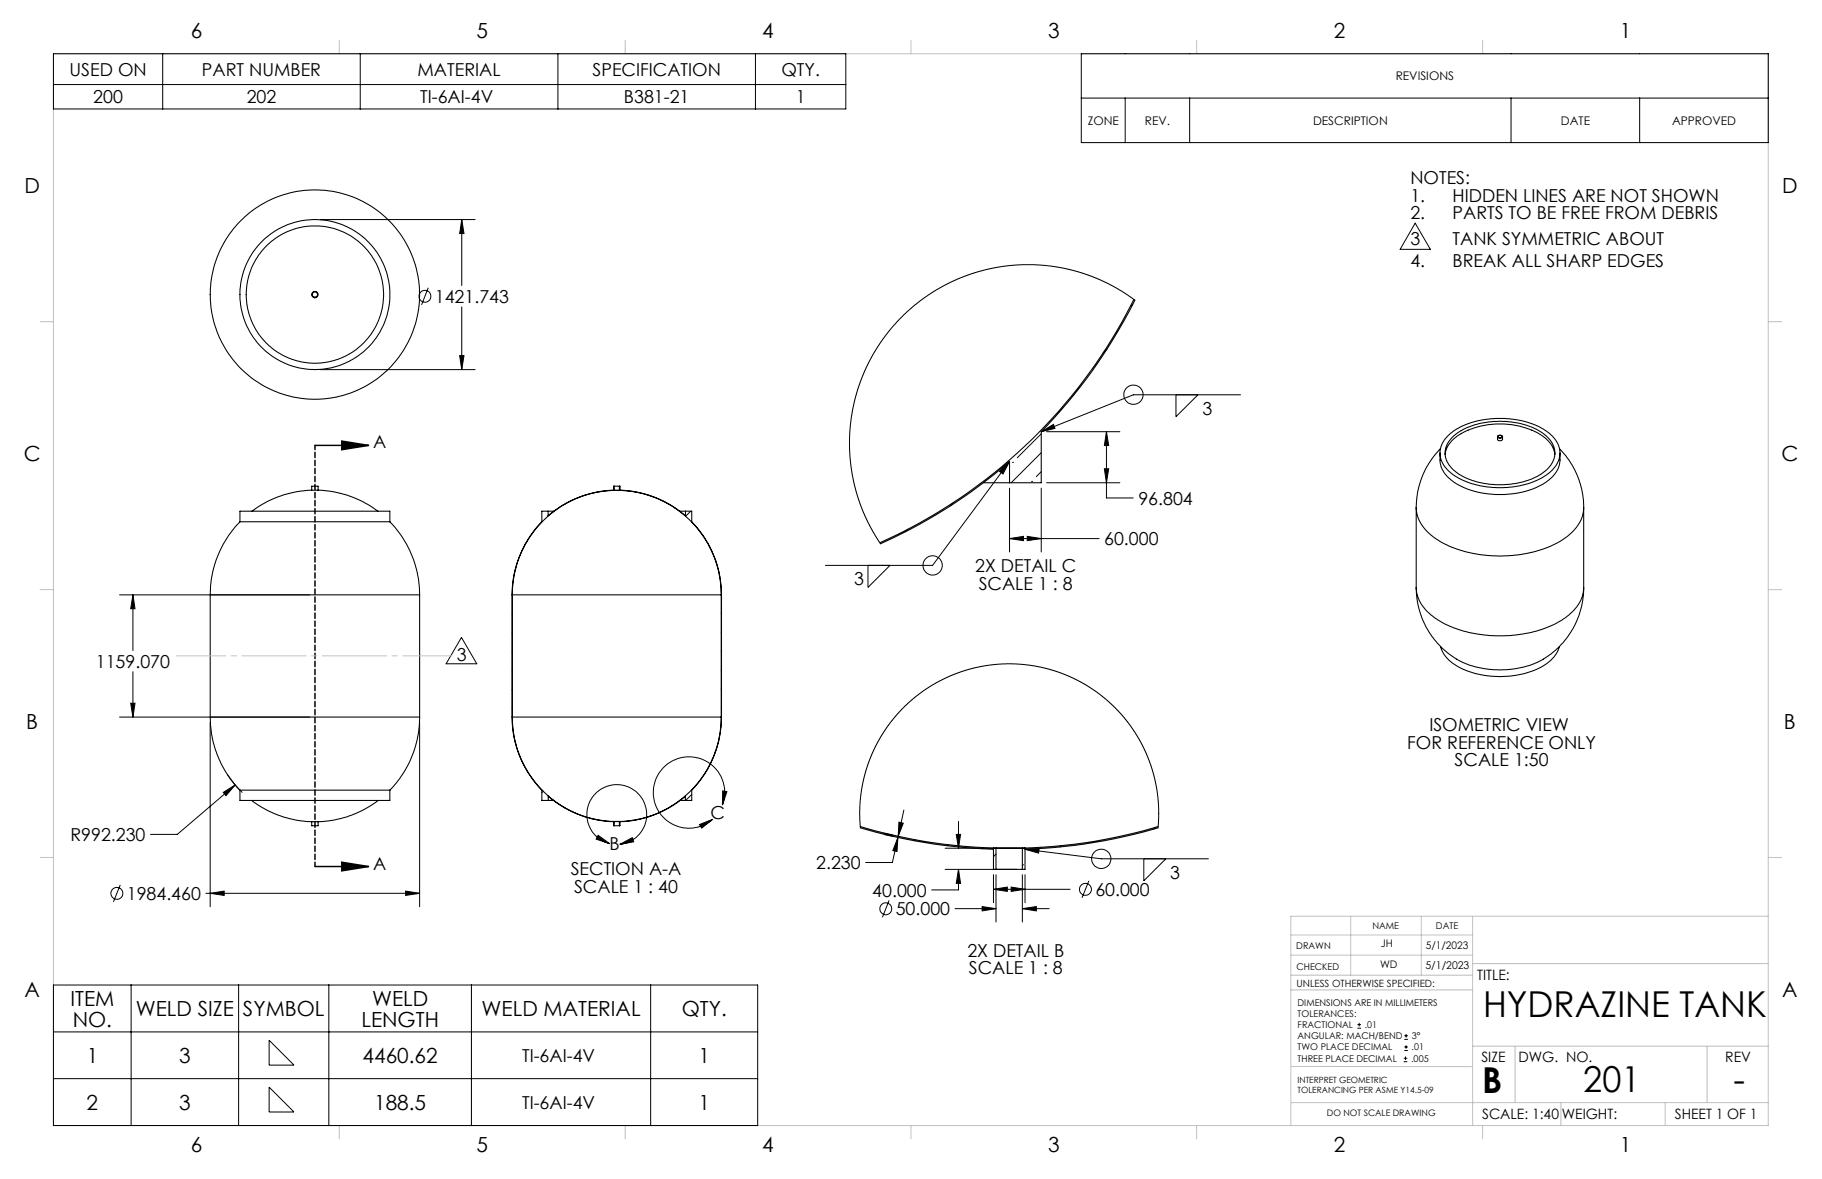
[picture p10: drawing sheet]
<svg xmlns="http://www.w3.org/2000/svg" width="432mm" height="279mm" viewBox="0 0 432 279" stroke-linecap="round" stroke-linejoin="round" font-family="sans-serif">
<g fill="none" stroke="#c0c0c0" stroke-width=".24">
<path d="M12.7 12.7h406.4v254h-406.4zM80.4 9.6v3.1M148.2 9.6v3.1M215.9 9.5v3.2M283.6 9.6v3.1M351.4 9.6v3.1M9.5 76.2h3.2M419.1 76.2h3.2M9.5 139.7h3.2M419.1 139.7h3.2M9.5 203.2h3.2M320.1 217.1v14"/>
<path d="M336.8 217.1v14M349 217.1v49.6M419.1 217.1h-113.2v49.6M419.1 203.2h3.2M305.9 231.1h43.1M305.9 226.3h43.1M305.9 221.6h43.1M305.9 234.6h43.1M349 228.4h70.1M306 252.7l43 .1M349 247.9h70.1M359.1 247.9v13.4"/>
<path d="M404.6 247.9v13.4M80.4 266.7v3.2M148.2 266.7v3.2M215.9 266.7v3.2M283.6 266.7v3.2M306 261.3h113.1M351.4 266.7v3.2M369.9 261.3v5.4M394.6 261.3v5.4"/>
</g>
<g fill="none" stroke="#000" stroke-width=".25">
<path d="M268.7 71a123.5 123.5 0 0 1-60.2 57.6M269 71.1a124.5 124.5 0 0 1-22.2 31.2v12.1h-7.5M73.9 116.2a25.3 25.3 0 0 0-14.2 4.9M73.9 116.2h1.5M73.9 116.2v-1h1.5v1M75.4 116.2a25 25 0 0 1 14.2 4.9M145.4 116.2h.1M145.4 116.2a24.8 24.8 0 0 0-24 24.8M145.4 116.2a24.8 24.8 0 0 0-15.5 6v-1.1M145.4 116.2h1.5M145.4 116.2h.2M145.6 116.2h1.2"/>
<path d="M145.6 115.2h1.2M145.6 115.2h-.2v1M145.6 115.2v1M146.8 115.2h.1v1M146.8 116.2h.1M146.8 115.2v1M146.9 116.2a24.8 24.8 0 0 1 24 24.8M146.9 116.2a24.8 24.8 0 0 1 15.6 6v-1.1M146.9 116.2h.1M233.1 114.4h6.2M239.3 114.4v-5a123.4 123.4 0 0 1-30.6 19.5M341.3 107.4v1.6a6.9 6.9 0 0 0 4.1 5.8 22 22 0 0 0 20.9-.5 6.8 6.8 0 0 0 3.4-5.3v-1.6"/>
<path d="M341.4 106.3a19.9 19.9 0 0 0-5.8 14M342.5 107.7a7.6 7.6 0 0 1 5.1-5.6 19.2 19.2 0 0 1 18.6 1.7 5.5 5.5 0 0 1 2.3 3.9M343 103.4a18.2 18.2 0 0 1 13.2-4.2h.4a16.9 16.9 0 0 1 11.6 4.4 5.4 5.4 0 0 1-.8 8.2 19.6 19.6 0 0 1-14.5 3.6 15 15 0 0 1-10.6-4.9 5.3 5.3 0 0 1 .7-7.1zM344 103.8a16.9 16.9 0 0 1 13.5-3.9 14 14 0 0 1 10 4.6 5.1 5.1 0 0 1-1.7 7.4 19.3 19.3 0 0 1-15 2.5 10.9 10.9 0 0 1-7.9-5.1 4.8 4.8 0 0 1 1.1-5.5zM354.9 103.5v.7l.5 .3 .7-.3v-.7M355 103.3l.6-.1a.37 .37 0 0 1 .5 .4 .37 .37 0 0 1-.6 .2h-.1a.34 .34 0 0 1-.4-.1 .34 .34 0 0 1 0-.4zM355.1 103.3l.5-.1a.33 .33 0 0 1 .4 .4 .33 .33 0 0 1-.5 .2h-.1a.29 .29 0 0 1-.3-.2 .29 .29 0 0 1 0-.3zM369.6 106.3a20 20 0 0 1 5.7 14M56.9 123.6a25.1 25.1 0 0 0-7.1 17.4M56.9 123.6h35.5M56.9 123.6v-2.5h35.5v2.5M92.4 123.6a25.1 25.1 0 0 1 7 17.4"/>
<path d="M129.9 121.1h-1.5v2.5a25.1 25.1 0 0 0-7 17.4v28.9a25 25 0 0 0 7 17.4v2.4h1.5M129.9 121.1h1.3M161.1 121.1h1.4M162.5 121.1h1.4v2.5a25.1 25.1 0 0 1 7.1 17.4v28.9a25 25 0 0 1-7.1 17.4v2.4h-1.5M335.6 139.2a19.4 19.4 0 0 0 22.1 19.4 19.3 19.3 0 0 0 17.6-19.4M335.6 120.3a9.4 9.4 0 0 0 5.1 7.7 30.1 30.1 0 0 0 21.4 3.1 18.6 18.6 0 0 0 11.7-6.4l1.1-2 .4-2.4M335.6 139.2a9.1 9.1 0 0 0 4.8 7.4 29 29 0 0 0 19.2 3.8 21.9 21.9 0 0 0 13.6-6 7.7 7.7 0 0 0 2.1-5.2M335.6 120.3v18.9M375.3 120.3v18.9M49.8 141h49.6M49.8 141v28.9M99.4 141v28.9"/>
<path d="M121.4 141h49.5M121.4 141v28.9M170.9 141v28.9M341.4 153.2a8.8 8.8 0 0 0 5.7 5.6 21.9 21.9 0 0 0 19.4-1.5 7.5 7.5 0 0 0 3.1-4.1M49.8 169.9a25 25 0 0 0 7.1 17.4M49.8 169.9h49.6M99.4 169.9a25 25 0 0 1-7 17.4M121.4 169.9a24.7 24.7 0 0 0 24 24.8M121.4 169.9h49.5M170.9 169.9a24.7 24.7 0 0 1-24 24.8M56.9 187.3h35.5M56.9 187.3v2.4h35.5v-2.4"/>
<path d="M59.6 189.7a24.7 24.7 0 0 0 14.3 5M73.9 194.7h1.5M73.9 194.7v1h1.5v-1M89.6 189.7a24.7 24.7 0 0 1-14.2 5M129.9 189.7v-1a24.8 24.8 0 0 0 15.5 6M129.9 189.7h1.3M145.4 194.7h1.5M145.4 194.7v1h.2M145.4 194.7h.2M145.6 195.7h1.2M145.6 194.7h1.2M145.6 194.7v1"/>
<path d="M146.8 194.7h.1M146.8 194.7v1M146.9 194.7v1h-.1M161.2 189.7h1.2M162.4 189.7v-1a24.8 24.8 0 0 1-15.5 6M203.9 195.9a121.5 121.5 0 0 0 31.5 5.1M203.9 196.2a126.4 126.4 0 0 0 31.5 5.1v4.7h.6M274.5 195.9a120.9 120.9 0 0 1-31.6 5.1M274.5 196.2a127.1 127.1 0 0 1-31.6 5.1v4.7h-.6M235.4 201h7.5M235.4 201h.6M236 206h6.3"/>
<path d="M236 201h6.3M236 201v5M242.3 201v5M242.9 201h-.6"/>
<circle cx="74.6" cy="69.8" r="24.8"/>
<circle cx="74.6" cy="69.8" r="16.3"/>
<circle cx="74.6" cy="69.8" r=".74"/>
<circle cx="74.6" cy="69.8" r="17.8"/>
<circle cx="74.6" cy="69.8" r=".62"/>
</g>
<g fill="none" stroke="#000" stroke-width=".24">
<path d="M12.7 12.7h187.7v13.1h-187.7zM38.6 12.7v13.1M85.4 12.7v13.1M132.2 12.7v13.1M179 12.7v13.1M256.3 12.7h162.8v21.1h-162.8zM12.7 20h187.7M256.3 23.2h162.8M266.7 23.2v10.6M281.9 23.2v10.6M358.1 23.2v10.6M388.6 23.2v10.6"/>
<path d="M75.9 52h36.7M109.4 52l.6 3.4h-1.1zM109.4 52v15.7M335.4 52.9l3.6 6.2h-7.2zM101.5 68.2l-1.6 4M109.4 72.7v14.9M268.4 72.1l-.4 .4M269 71.1l-3.3-2.2-3.9-2.1-3-1.3-3.4-1.1-4.1-1-3.5-.5-2.7-.2-4.3 .1-3.3 .3-3.9 .8-3.5 1-4 1.6-3.1 1.6-3.1 1.9-3.2 2.3-3 2.7-2.2 2.4-2.3 3-2.3 3.6-1.6 3.1-1.3 2.9-1.1 3.6-.9 3.8-.5 3.8-.2 2.3 .2 5.3 .4 3.3 .8 3.6 1.1 3.5 1.2 3.1 1.8 3.6 1.9 3M75.9 87.6h36.7M108.9 84.3h1.1l-.6 3.3zM262.4 82.7l-1 1M278.7 93.6v5.1l5.2-5.1"/>
<path d="M294 93.6h-25.4l-21.8 8.7M134.1 119.3l-.1 .1M141.3 116.7h-.1M146.9 115.5l-.1 .1M154 117.4h-.1M157.1 118.7h.1M226.1 119l-1 1M239.3 109.4l-1.6 2.9-.8-.6zM239.3 115.7v15.1M239.3 109.4l-18.3 24.6h-25.4M240 109.6h.1M244.5 114.1h.1"/>
<path d="M246.7 102.9l-5.6 5.6M246.8 115.7v15.1M246.8 102.3l2.9-1.7 .3 .9zM246.8 107.3l-7.2 7.1M246.8 111.8l-1.2 1.2M248 102.3h17.4M248 114.4h17.4M261.7 111.1h1l-.5 3.3zM262.2 102.3l.5 3.3h-1zM262.2 102.3v15.7h6.4M124.6 128.8l-.1 .1M160 120.4h-.1"/>
<path d="M163.7 121.1l-1.2 1.2M164.8 124.6h-.1M166.7 127.1h.1M168.4 129.9l-.1 .1M169.7 133.1h.1M170.6 136.7h.1M205.7 134v5.2l5.2-5.2M215.2 125.4l-.7 .6M239.3 127.6l3.3-.5v1zM239.3 127.6h21.2M243.5 127.1l3.3 .5-3.3 .5zM28.3 141h45.1"/>
<path d="M31.5 141l.5 3.3h-1zM31.5 141v13.2M31.5 159.2v10.7M109.4 151.1l3.6 6.2h-7.3zM121.4 141h.1M121.4 149.9v.1M121.4 158.9v.1M121.4 145.5h.1M121.4 154.4v.1M171 145.3h-.1M171 154.3h-.1M171 149.8h-.1"/>
<path d="M171 158.8h-.1M28.3 169.9h45.1M31 166.7h1l-.5 3.2zM49.8 171.2v43.7M99.4 171.2v43.7M121.4 167.9v.1M121.4 163.4v.1M121.5 172.3h.1M122.2 176.1h.1M123.3 179.5h.1M169.6 178.1l-.1 .1M170.9 172.3l-.1 .1"/>
<path d="M171 163.2l-.1 .1M171 167.7l-.1 .1M52.9 187.8l2.8-1.8-2.1 2.6zM53.9 183.5l1.6 2.3 1.9 2M55.7 186l-13.7 11.7h-6.3M124.8 182.5h.1M126.6 185.1v.1M128.8 187.5l-.4 .4M131.2 189.6l-.1 .1M133.8 191.4v.1M136.9 192.9h-.1M140.3 194h-.1"/>
<path d="M141.7 197.9l2.8 2-3.2-1zM144.1 194.6v.1M144.5 199.9a7.1 7.1 0 0 1-3.9-11.2 7.1 7.1 0 0 1 11.8 .9 7.1 7.1 0 0 1-5.5 10.5M148.6 194.6h.1M154.4 193.3l-.1 .1M163.9 188.3l-1.4 1.4M165.8 195.4l3.1-1.2-2.6 2.1zM171.2 190.8a8.5 8.5 0 0 0-7.9-11.4 8.5 8.5 0 0 0-7.9 11.4 8.5 8.5 0 0 0 13.5 3.4M171.3 187.4l1 .2-1.1 3.2zM203.9 196.2l-.2-3.9 .2-3.5 .6-3.5 1-3.7 1.2-3.1 1.9-3.6 1.9-3 2.1-2.6 2.8-2.9 2.4-1.9 3.1-2.1 3-1.6 2.8-1.2 4-1.3 4-.7 3.7-.3 4 .1 3.9 .6 3.4 .9 3.3 1.2 3.8 1.9 3 1.9 2.9 2.4 2.7 2.5 2.4 3 2.2 3.4 1.7 3.4 1.1 2.8 1 3.5 .6 4 .2 2.5-.1 4.8M209.6 197.4l-.2 .3M209.7 197.8l1.9 .4"/>
<path d="M209.8 197.5l1.8 .4M212.8 198.5l-.2 3.3-1-.2zM212.8 198.5l-1.3 5.9h-6.4M213 194.8l1.1 .3-1.2 3.1zM214.2 192l-1.3 6.2M217 199l-.3 .2M220.8 199.7l-.2 .2M226.6 197.7h1l-.4 3.3zM227.2 194.7v6.3M273.8 196.1l-.4 .4M28.5 209.7l-1.6 4M48.8 211.7h50.6"/>
<path d="M49.8 211.7l3.3-.5v1zM96.1 211.2l3.3 .5-3.3 .5zM146.9 200.1l3-1.6 .3 1zM210.7 213.4l-1.6 4M224 201h17M224 206h17M224.8 200.2l-.3 .2M226.3 215.3h9.7M227.2 206l.4 3.3h-1zM227.2 206v4.9h-6.4M228.9 200.6l-.3 .2M232.8 214.8l3.2 .5-3.2 .6z"/>
<path d="M233.1 200.9l-.3 .3M235.4 210.7l3.3-.5v1zM235.4 207.3v6.6M235.4 210.7h18.2M236 202.4l-.6 .6M236 207.3v11.2M239.6 210.2l3.3 .5-3.3 .5zM242.3 215.3l3.3-.5v1.1zM242.3 207.3v11.2M242.3 215.3h6.3M242.5 204.9l-.2 .2M242.9 201.3l3.4-.1-.2 1z"/>
<path d="M242.9 201.3l18.1 2.2h25.4M242.9 207.3v6.6M246.6 200.8l-.3 .3M251.5 200.4l-.3 .3M258.1 208.7l-1.7 4.1M271.1 203.5v5.2l5.2-5.2M12.7 233.4h166.9v33.3h-166.9zM31.1 233.4v33.3M56.6 233.4v33.3M77.9 233.4v33.3M111.7 233.4v33.3M154.2 233.4v33.3"/>
<path d="M12.7 244.5h166.9M12.7 255.6h166.9M63.8 246.5l5.9 5.9h-5.9zM63.8 257.6l5.9 5.9h-5.9zM321.7 243.7h.8M321.7 242.8h.8M322.1 242.4v.8M332.7 251.6h.8M332.7 250.8h.8M332.8 246.3h.9M332.8 245.5h.9M332.8 249h.9"/>
<path d="M332.8 248.1h.9M333.1 250.4v.8M333.2 245v.9M333.2 247.7v.8"/>
<circle cx="100.7" cy="70.2" r="1.41"/>
<circle cx="268.6" cy="93.5" r="2.3"/>
<circle cx="221" cy="134" r="2.29"/>
<circle cx="27.7" cy="211.7" r="1.41"/>
<circle cx="209.9" cy="215.4" r="1.42"/>
<circle cx="257.2" cy="210.8" r="1.41"/>
<circle cx="261" cy="203.5" r="2.29"/>
</g>
<path d="M74.6 105.6h12.7M81 104.5l6.3 1.1-6.3 1zM74.6 205.4h12.7M81 204.3l6.3 1.1-6.3 1z" fill="none" stroke="#000" stroke-width=".35"/>
<path d="M74.6 105.5v99.8" fill="none" stroke="#000" stroke-width=".35" stroke-dasharray="1.3 .6" stroke-dashoffset=".3"/>
<path d="M41.8 155.4h65.4" fill="none" stroke="#c0c0c0" stroke-width=".24" stroke-dasharray="15.2 1.3 1.3 1.3" stroke-dashoffset="3.5"/>
<g fill="#000">
<path d="M81 104.5l6.3 1.1-6.3 1zM81 204.3l6.3 1.1-6.3 1z"/>
<path d="M171.3 187.4l1 .2-1.1 3.2zM165.8 195.4l3.1-1.2-2.6 2.1zM146.9 200.1l3-1.6 .3 1zM141.7 197.9l2.8 2-3.2-1zM246.8 102.3l2.9-1.7 .3 .9zM239.3 109.4l-1.6 2.9-.8-.6zM242.9 201.3l3.4-.1-.2 1z"/>
<path d="M49.8 211.7l3.3-.5v1zM96.1 211.2l3.3 .5-3.3 .5zM52.9 187.8l.7 .8 2.1-2.6zM31.5 141l.5 3.3h-1zM31 166.7h1l-.5 3.2zM109.4 52l.6 3.4h-1.1zM108.9 84.3h1.1l-.6 3.3zM239.3 127.6l3.3-.5v1zM243.5 127.1l3.3 .5-3.3 .5zM262.2 102.3l.5 3.3h-1zM261.7 111.1h1l-.5 3.3zM239.6 210.2l3.3 .5-3.3 .5zM235.4 210.7l3.3-.5v1zM232.8 214.8l3.2 .5-3.2 .6zM242.3 215.3l3.3-.5v1.1zM226.6 197.7h1l-.4 3.3zM227.2 206l.4 3.3h-1zM213 194.8l1.1 .3-1.2 3.1zM212.8 198.5l-.2 3.3-1-.2z"/>
</g>
<g font-size="8.5">
<text x="351.5" y="240.9">HYDRAZINE TANK</text>
<text x="351.3" y="259">B</text>
<text x="375.2" y="258.9">201</text>
<text x="410.8" y="258.9">-</text>
</g>
<g font-size="4.9">
<text x="45.2" y="8.9">6</text>
<text x="112.9" y="8.9">5</text>
<text x="180.7" y="8.9">4</text>
<text x="248.4" y="8.9">3</text>
<text x="316.1" y="8.9">2</text>
<text x="383.9" y="8.9">1</text>
<text x="5.8" y="45.8">D</text>
<text x="422.3" y="45.8">D</text>
<text x="5.6" y="109.3">C</text>
<text x="422.2" y="109.3">C</text>
<text x="6.2" y="172.8">B</text>
<text x="422.8" y="172.8">B</text>
<text x="5.8" y="236.3">A</text>
<text x="16.7" y="238.4">ITEM</text>
<text x="88.2" y="238.4">WELD</text>
<text x="422.4" y="236.3">A</text>
<text x="17.2" y="243.3">NO.</text>
<text x="32.2" y="240.8">WELD SIZE</text>
<text x="57.6" y="240.8">SYMBOL</text>
<text x="85.7" y="243.3">LENGTH</text>
<text x="114.1" y="240.8">WELD MATERIAL</text>
<text x="161.6" y="240.8">QTY.</text>
<text x="20.5" y="251.9">1</text>
<text x="42.5" y="251.9">3</text>
<text x="85.9" y="251.9">4460.62</text>
<text x="165.5" y="251.9">1</text>
<text x="20.5" y="263">2</text>
<text x="42.5" y="263">3</text>
<text x="88.7" y="263">188.5</text>
<text x="165.5" y="263">1</text>
<text x="45.2" y="273.1">6</text>
<text x="112.9" y="273.1">5</text>
<text x="180.7" y="273.1">4</text>
<text x="248.4" y="273.1">3</text>
<text x="316.1" y="273.1">2</text>
<text x="383.9" y="273.1">1</text>
</g>
<g font-size="4.2">
<text x="16.5" y="17.9">USED ON</text>
<text x="47.9" y="17.9">PART NUMBER</text>
<text x="99" y="17.9">MATERIAL</text>
<text x="140.4" y="17.9">SPECIFICATION</text>
<text x="185.2" y="17.9">QTY.</text>
<text x="22.1" y="24.5">200</text>
<text x="58.5" y="24.5">202</text>
<text x="99.6" y="24.5">TI-6AI-4V</text>
<text x="147.9" y="24.5">B381-21</text>
<text x="188.6" y="24.5">1</text>
<text x="334.2" y="43.6">NOTES:</text>
<text x="334.2" y="47.8">1.</text>
<text x="344.2" y="47.8">HIDDEN LINES ARE NOT SHOWN</text>
<text x="334.2" y="51.9">2.</text>
<text x="344.2" y="51.9">PARTS TO BE FREE FROM DEBRIS</text>
<text x="334.2" y="58.1">3</text>
<text x="344.2" y="58.1">TANK SYMMETRIC ABOUT</text>
<text x="334.2" y="63.3">4.</text>
<text x="344.2" y="63.3">BREAK ALL SHARP EDGES</text>
<text x="103.1" y="71.8">1421.743</text>
<text x="285" y="98.2">3</text>
<text x="88.5" y="106.3">A</text>
<text x="269.8" y="119.6">96.804</text>
<text x="261.7" y="129.2">60.000</text>
<text x="231.1" y="135.6">2X DETAIL C</text>
<text x="202.4" y="138.7">3</text>
<text x="231.9" y="139.7">SCALE 1 : 8</text>
<text x="22.7" y="158.3">1159.070</text>
<text x="108.2" y="156.7">3</text>
<text x="338.7" y="173.3">ISOMETRIC VIEW</text>
<text x="333.5" y="177.5">FOR REFERENCE ONLY</text>
<text x="344.7" y="181.6">SCALE 1:50</text>
<text x="168.4" y="194">C</text>
<text x="16.7" y="199.3">R992.230</text>
<text x="144.5" y="201.3">B</text>
<text x="88.5" y="206.1">A</text>
<text x="135.3" y="207.4">SECTION A-A</text>
<text x="193.4" y="206">2.230</text>
<text x="277.3" y="208.2">3</text>
<text x="30" y="213.2">1984.460</text>
<text x="136.1" y="211.6">SCALE 1 : 40</text>
<text x="206.7" y="212.5">40.000</text>
<text x="259.6" y="212.3">60.000</text>
<text x="212.3" y="216.9">50.000</text>
<text x="229.3" y="226.7">2X DETAIL B</text>
<text x="229.6" y="230.9">SCALE 1 : 8</text>
<text x="123.7" y="251.7">TI-6AI-4V</text>
<text x="123.7" y="262.7">TI-6AI-4V</text>
</g>
<g font-size="3.4">
<text x="350.1" y="232.2">TITLE:</text>
<text x="351.1" y="251.6">SIZE</text>
<text x="359.9" y="251.6">DWG. NO.</text>
<text x="408.9" y="251.7">REV</text>
<text x="351.2" y="265.2">SCALE: 1:40</text>
<text x="370.1" y="265.3">WEIGHT:</text>
<text x="396.9" y="265.2">SHEET 1 OF 1</text>
</g>
<g font-size="2.8">
<text x="330.8" y="19">REVISIONS</text>
<text x="257.8" y="29.6">ZONE</text>
<text x="271.3" y="29.6">REV.</text>
<text x="311.2" y="29.6">DESCRIPTION</text>
<text x="369.9" y="29.6">DATE</text>
<text x="396.3" y="29.6">APPROVED</text>
</g>
<g font-size="2.5">
<text x="327.3" y="224.3">JH</text>
<text x="337.9" y="225">5/1/2023</text>
<text x="327.1" y="229.3">WD</text>
<text x="337.8" y="229.7">5/1/2023</text>
</g>
<text font-size="2.4" x="307.3" y="233.8">UNLESS OTHERWISE SPECIFIED:</text>
<g font-size="2.2">
<text x="325.2" y="220.2">NAME</text>
<text x="340.3" y="220.2">DATE</text>
<text x="307.2" y="224.9">DRAWN</text>
<text x="307.3" y="229.8">CHECKED</text>
<text x="307.5" y="238.3">DIMENSIONS ARE IN MILLIMETERS</text>
<text x="307.5" y="241">TOLERANCES:</text>
<text x="307.5" y="243.6">FRACTIONAL</text>
<text x="323.4" y="243.6">.01</text>
<text x="307.5" y="251.6">THREE PLACE DECIMAL</text>
<text x="307.5" y="246.3">ANGULAR: MACH/BEND</text>
<text x="307.5" y="248.9">TWO PLACE DECIMAL</text>
<text x="334.4" y="251.6">.005</text>
<text x="334.6" y="248.9">.01</text>
<text x="334.6" y="246.3">3°</text>
</g>
<text font-size="2.1" x="314.5" y="264.5">DO NOT SCALE DRAWING</text>
<g font-size="2">
<text x="307.5" y="256.6">INTERPRET GEOMETRIC</text>
<text x="307.5" y="259.1">TOLERANCING PER ASME Y14.5-09</text>
</g>
</svg>
